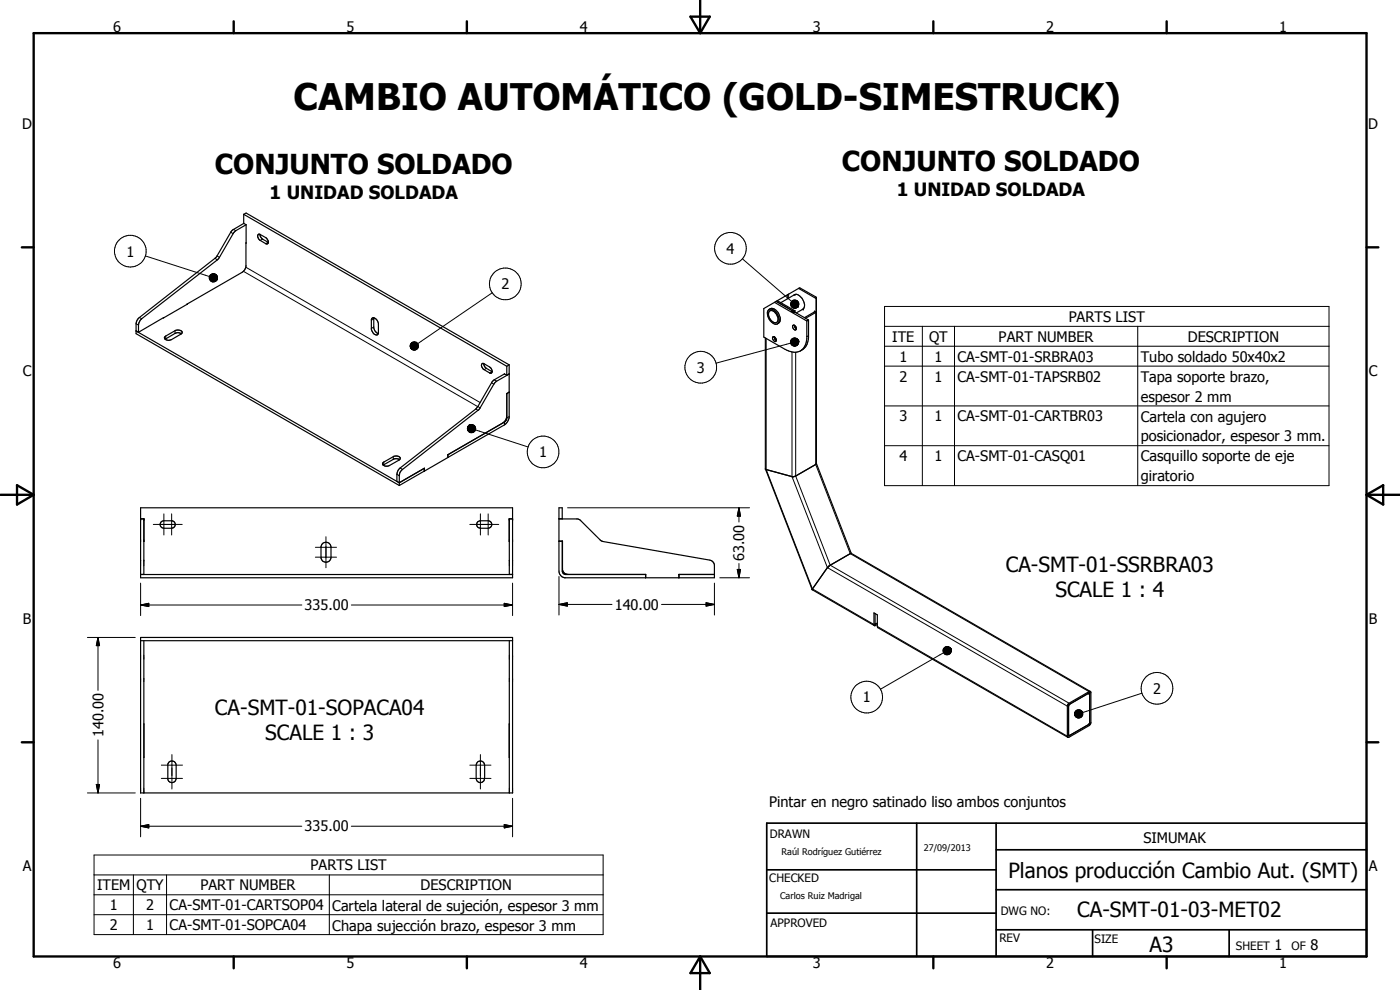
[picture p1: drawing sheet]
<svg xmlns="http://www.w3.org/2000/svg" width="420mm" height="297mm" viewBox="0 0 420 297" stroke-linecap="round" stroke-linejoin="round" font-family="sans-serif">
<g fill="none" stroke="#000" stroke-width=".35">
<path d="M73.1 67l.8 .4M73.1 64.3l79 45.6M73.1 64.3v2.7M73.1 64.3l.8-.4 78.9 45.6M73.2 67l-3.7 2.3-4.8 8.1-23.3 18.2-.6 1.6v2.9l79 45.6M73.8 72.9h.1M73.9 67.4l-.1 12.5-.4 1-.7 .8-16.5 9.5M73.9 67.4l-3.6 2.3-5.1 8.3-22.7 17.6-.5 .7a4.6 4.6 0 0 0-.4 3.4M77.5 70.4h.6a3.5 3.5 0 0 1 2.4 1.8v.8l-.6 .2-1.8-1.1a1.42 1.42 0 0 1-.6-1.7zM78.1 70.3v.4l.5 .9 1.9 1.1M40.8 99.3l.8 .4M40.9 99.3l78.9 45.6 7.5-4.4v.9"/>
<path d="M49.1 95.3v.1M49.1 95.4l-7.5 4.3M56.2 91.2v.1M56.2 91.3l-7.1 4.1M111.6 95.5a1.57 1.57 0 0 1 2 1.6v2.9a.87 .87 0 0 1-.9 .5 .87 .87 0 0 1-.8-.7l-.4-1zM112.2 95.4v3.2a2.19 2.19 0 0 0 1.3 1.5M230.7 93a1.91 1.91 0 0 1 2.6 1.2 2.17 2.17 0 0 1-.1 3 3 3 0 0 1-2.5-4.2zM230.8 92.8a2.08 2.08 0 0 1 3 1.4l.3 1a1.47 1.47 0 0 1-.8 2M230.9 93.3l.4-.1a2.62 2.62 0 0 1 2.1 3.2l-.1 .2a1.55 1.55 0 0 1-2.3-1.1l-.4-1.3zM232.4 90.7l-3.2 1.9v8.5l6.4 3.7a4.8 4.8 0 0 0 4.6 .5M232.4 90.7l9.7 5.6M232.9 90.4l9.7 5.6"/>
<path d="M232.9 90.4l-.5 .3M233.3 90.2l-.4 .2M233.3 90.2l5.3 3.1M237.7 93.2l.8 .1-.3 .2zM237.9 93.2l.2 .1M238 97.6a.8 .8 0 0 1 .9 .5 .8 .8 0 0 1-.3 .9 .99 .99 0 0 1-.6-1.4zM238.4 93.3h.2M238.4 97.6l.1 .4M238.4 97.9l.6 .8M238.5 93.3v.3M238.6 93.3v.3M238.6 88.3l-4.3 2.5"/>
<path d="M238.6 88.3l-.4 .3M238.6 88.3a3.1 3.1 0 0 1 2.5 4.4l-.4 .2M239.7 86.5l-6.4 3.7M239.7 86.5l.3-.1 5 3v49.7M239.7 86.5l5.2 3.1M241.1 92.7l-2.1 1.2M242.1 96.3v5.3a4.7 4.7 0 0 1-1.9 3.7M242.6 96v5.3a4.2 4.2 0 0 1-2.4 4M242.6 96l-.5 .3M244.4 93.4l.5 .2M244.5 93.4l-3 1.9M244.9 89.6v4"/>
<path d="M244.9 93.6l-3.1 1.9M245 89.5l-.1 .1M49.4 101.1l3.1-1.9a1.28 1.28 0 0 1 2.1 .7l-3.1 2a1.18 1.18 0 0 1-1.3 .3 1.18 1.18 0 0 1-.8-1.1zM54.4 100.1a1.9 1.9 0 0 0-1.9-.1l-2.9 1.8M144.6 109.3l.5-.2 1.8 1a1.16 1.16 0 0 1 .5 1.9h-.3a4.5 4.5 0 0 1-2.5-2zM145.2 109.1l.5 1.2 1.9 1.2M147.6 111.5h.1M151.4 112.2h.1M151.4 112.2l.7 .4M151.4 112.2l-3.6 2.2-4.4 7.6-.6 .7-23.3 18.3a4.8 4.8 0 0 0-.4 3.4l.7 .4 7.6-4.3v.9M152.1 109.9v2.7M152.8 117.6l-.7 .5v7.5l-.4 .8-17.3 10"/>
<path d="M152.8 109.5v15.8a3.6 3.6 0 0 1-1.4 2.2l-17 9.7M152.8 112.2l-4.3 2.7-4.8 8.1-23.1 18-.8 1.5v3.2M152.8 112.2l-.7 .4M152.8 109.5l-.7 .4M229.7 101.4v39.3l8.4 2.3 .7-.2 6.2-3.7M232 101a.82 .82 0 0 1 .9 .5 .82 .82 0 0 1-.3 1 1.05 1.05 0 0 1-.6-1.5zM232.4 101l.1 .6 .5 .5M114.9 138.9l3.1-1.9a1.34 1.34 0 0 1 2.1 .6l-.4 .4-2.8 1.7a1.29 1.29 0 0 1-2.1-.6zM119.9 137.9l-.9-.3-.8 .1-3.2 1.9M134.4 137.2h.1M134.4 136.4h.1M134.4 136.4v.9l-7 4.1"/>
<path d="M134.4 136.4v.8M152.1 124.8l-.4 1.4-.8 .7-16.5 9.5M245 139.1l10.5 26.9M42.2 152.4h111.6v21h-111.6zM42.2 155.7h1v6.7M43.2 155.7v16.7M48.3 156.7l.9-.4h2.3a1.12 1.12 0 0 1 1.1 1.1 1.12 1.12 0 0 1-1.1 1.1h-2.3a1.14 1.14 0 0 1-.9-1.8zM127.3 141.4l-7.5 4.3M127.3 141.4h.1M143.3 156.7l.9-.4h2.3a1.12 1.12 0 0 1 1.1 1.1 1.12 1.12 0 0 1-1.1 1.1h-2.3a1.14 1.14 0 0 1-.9-1.8zM153.8 155.7h-1l.1 16.7M167.8 155.7h5.6l.5 .2 6.4 6.3 .7 .3 32.3 5.6 .7 .6 .4 .8v3.9h-45l-.7-.3-.6-.7-.3-1v-19h.9v3.3"/>
<path d="M229.7 140.8l14 36.1M42.2 172.4h111.6M42.2 172.3h1M96.8 163.1a1.53 1.53 0 0 1 1.6-.3 1.53 1.53 0 0 1 .9 1.4v3a1.52 1.52 0 0 1-1.3 1.5 1.52 1.52 0 0 1-1.7-1.2v-3.6zM152.8 162.4h.1M152.9 172.3h.9M167.8 162.4l1-.1v8.6a1.6 1.6 0 0 0 1.7 1.4h23.3v1.1M168.7 162.3v9.1l.6 .9 24.5 .1M193.7 172.4v1M203.7 172.4h10.7M203.8 172.4v1M214.4 172.3h-10.7v1.1"/>
<path d="M243.7 176.9l.1 .1M243.8 177l18.6 10.7M255.5 166l-6.8 3.9-5 7M255.5 166l71.7 41.5M42.2 191.3h111.6v46.6h-111.6zM42.2 192.2h111.6M43.2 192.2v45.7M152.9 192.2v45.7M262.4 187.7l-.1-3.8 1 .6v3.5l.2 .3 57 32.9M262.6 184.1l.1 3.1M262.7 187.2v.1M263.3 186.9l-.6 .4"/>
<path d="M263.3 187.4l-.9 .3M43.2 217.2v10M152.8 217.2h.1M320.7 211.7l.1-.3 6.2-3.5 .1 9.1-.3 .3M320.7 211.7v9.1M321 211.3l-.3 .5M326.7 208l.3 .2M326.8 217.3l-6 3.4M326.8 207.9l.1 .1M326.8 217.3l-6.1 3.5M327 216.9l-.2 .4M327.2 207.5l.2 .3-.1 9.4-.5 .5-6.3 3.5"/>
<path d="M327.2 207.5l-.2-.1-6.2 3.6-.4 .5-.1 9.5 .2 .2M50.7 228.6a1.28 1.28 0 0 1 1.4-.2 1.28 1.28 0 0 1 .8 1.2v4a1.26 1.26 0 0 1-1.2 1.2 1.26 1.26 0 0 1-1.3-1v-4.5zM143.3 228.6a1.28 1.28 0 0 1 1.4-.2 1.28 1.28 0 0 1 .7 1.2v4a1.27 1.27 0 0 1-1.2 1.2 1.27 1.27 0 0 1-1.3-1.2v-4zM152.8 227.2h.1M320.7 220.7h.1M320.8 220.6h.1"/>
</g>
<g fill="none" stroke="#000" stroke-width=".3">
<path d="M43.6 76.8l19.3 6.2M64.5 77.5l.7 .5M65.1 76.8l.8 .4M69.2 69.7l.8 .4M70.1 68.8l.7 .4M78.8 71.8l-.7 .3M80.5 72.7l-.8 .4M222.8 77.6l14.8 12.8M40.8 97.2l.8 .3M41.9 95.2l.6 .4M52.5 99.2v.8M62.8 83.4l2.4 .3-2.4-.1z"/>
<path d="M62.8 83.1l2.4 .6-2.4-.3zM62.8 83.6l2.4 .1-2.3 .2zM62.8 83.7h2.4M62.9 82.8l2.3 .9-2.4-.6zM62.9 83.9l2.3-.2-2.1 .4zM63 82.6l.2-.2 2 1.3zM63 82.6l2.2 1.1-2.3-.9zM63.1 84.1l2.1-.4-2 .6zM63.2 82.4l.2-.1 1.8 1.4zM63.2 84.3l2-.6-1.8 .8zM63.4 82.3l.3-.1 1.5 1.5zM63.4 84.5l1.8-.8-1.5 .9z"/>
<path d="M63.7 82.2l.3-.1 1.2 1.6zM63.7 84.6l1.5-.9zM64 82.1h.2l1 1.6zM64 84.6l1.2-.9-.9 .9zM64.2 82.1l.3 .1 .7 1.5zM64.3 84.6l.9-.9zM64.5 82.2l.2 .1 .5 1.4zM64.7 82.3l.5 1.4zM64.9 82.5l.3 1.2zM65.1 82.7l.1 1zM65.2 82.9v.8zM65.2 83.7l-.7 .8z"/>
<path d="M65.2 83.7l-.5 .7zM65.2 83.7l-.3 .5zM65.2 83.7l-.1 .3zM65.3 83.2l-.1 .5zM73.1 81.4l71 41M73.8 80.2l70.3 40.6M112.2 95.7l-.7 .4M112.2 98.1l-.7 .5M147.7 87.8l-22.3 15.3M236.3 88.5v1.2M236.7 88.3v1.2M237.3 91.1l2.1 1-2.1-.8z"/>
<path d="M237.3 91.3l2.1 .8-2.1-.5zM237.3 91.6l2.1 .5-2-.3zM237.4 90.8l2 1.3-2.1-1zM237.4 91.8l2 .3-1.9-.1zM237.4 91.9h2M237.5 90.6l1.9 1.5-2-1.3zM237.5 92l1.9 .1-1.7 .1zM237.6 90.3l.3-.1 1.5 1.9zM237.6 90.3l1.8 1.8-1.9-1.5zM237.7 93.2l.5 .3zM237.7 92.2l1.7-.1zM237.8 93.2l.4 .3z"/>
<path d="M237.8 93.2h.1M237.9 90.2l.2-.2 1.3 2.1zM237.9 93.2h-.2l.5 .3 .3-.2M237.9 93.2v.1M237.9 93.3l.3 .2zM237.9 93.3h.3M237.9 92.4l1.5-.3zM237.9 93.3h.1M238 93.3l.2 .2zM238.1 93.3l.1 .2zM238.1 93.3h.1M238.1 90h.3l1 2.1z"/>
<path d="M238.2 93.3v.2zM238.2 93.3h.1M238.2 92.5l1.2-.4zM238.3 93.3l-.1 .2zM238.3 93.3h.1M238.4 90h.3l.7 2.1zM238.4 93.3l-.2 .2zM238.4 93.3h.1M238.4 93.3h-.2M238.5 92.5l.9-.4zM238.7 90l.2 .1 .5 2zM238.7 92.5l.7-.4z"/>
<path d="M238.8 98v.5M238.9 90.1l.3 .1 .2 1.9zM239 92.4l.4-.3zM239.2 90.2l.2 1.9zM239.2 92.2l.2-.1zM239.3 90.3l.3 .3-.2 1.5zM239.6 90.6l-.2 1.5zM239.7 91.6l-.3 .5zM239.7 90.8l-.3 1.3zM239.7 91.3l-.3 .8zM239.7 91.1l-.3 1zM244.4 93.4v.2"/>
<path d="M244.8 93.8v45.6l10.4 26.7 71.6 41.4M265.5 91.9h133.4v53.8h-133.4zM265.5 97.9h133.4M276.8 97.9v47.8M286.5 97.9v47.8M341.4 97.9v47.8M49.7 100.8v.9M123.1 103.8l.2 .7zM123.1 103.5l.2 1zM123.1 104l.2 .5zM123.2 104.3l.1 .2zM123.3 103.3v1.2z"/>
<path d="M123.3 104.5l.4 .4zM123.3 104.5l.6 .5zM123.3 104.5l.9 .5zM123.3 104.5l1.2 .5zM123.3 104.5l1.4 .5zM123.3 104.5l1.7 .4-.3 .1zM123.3 104.5l1.9 .2-.2 .2zM123.3 104.5h2.1l-.2 .2zM123.3 104.5l2.2-.2-.1 .2zM123.3 104.5l2.2-.5v.3zM123.3 104.5l2.3-.7-.1 .2zM123.3 104.5l2.2-1 .1 .3z"/>
<path d="M123.3 104.5l2.1-1.3 .1 .3zM123.3 104.5l2-1.5 .1 .2zM123.3 104.5l1.8-1.7 .2 .2zM123.3 104.6h2.1M123.3 104.4h2.2M123.4 103l.2-.2-.3 1.7zM123.4 103l-.1 1.5zM123.6 102.8l.2-.1-.5 1.8zM123.8 102.7l.3-.1-.8 1.9zM124.1 102.6l.3-.1-1.1 2zM124.4 102.5l.2 .1-1.3 1.9zM124.6 102.6l.3 .1-1.6 1.8z"/>
<path d="M124.9 102.7l.2 .1-1.8 1.7zM146 110.5l-.7 .4M147.5 114.9l.7 .4M147.6 111.5l-.7 .4M148.3 114l.7 .4M229.9 101.5v39.4l13.9 35.8 18.5 10.7M237.2 102.5l2.5-.2-2.5 .5zM237.2 102.8l2.5-.5-2.4 .8zM237.2 102.4h2.5M237.3 102.3h2.4l-2.5 .2zM237.3 103l-22.4 6M237.3 102.2h2.4"/>
<path d="M237.3 103.1l2.4-.8-2.3 1zM237.4 102l2.3 .3h-2.4zM237.4 103.3l2.3-1-2.1 1.2zM237.5 101.9l2.2 .4-2.3-.3zM237.6 103.5l2.1-1.2-1.9 1.4zM237.7 101.6l.2-.1 1.8 .8zM237.7 101.6l2 .7-2.2-.4zM237.7 105.6v37.4l10.6 27.3 72 41.6M237.8 103.7l1.9-1.4-1.6 1.5zM237.9 101.5l.3-.1 1.5 .9zM238.1 103.8l1.6-1.5-1.4 1.6zM238.2 101.4h.3l1.2 .9z"/>
<path d="M238.5 101.4l1.2 .9zM238.7 101.4l1 .9zM238.8 105.7v37.1l10.4 26.8 71.6 41.4M239 101.5l.7 .8zM239.2 101.6l.5 .7zM239.4 101.9l.3 .4zM239.7 102.3l-1.1 1.6h-.3zM239.7 102.3l-.9 1.5-.2 .1zM239.7 102.3l-.6 1.4-.3 .1zM239.7 102.3l-.6 1.4zM239.7 102.3l-.4 1.2zM239.7 102.3l-.2 1z"/>
<path d="M239.7 102.3l-.1 .8zM239.7 102.3v.6zM239.7 102.3v.3zM242.6 100.7l-.5 .3M265.5 103.9h133.4M265.5 109.9h133.4M115.2 138.6v.8M118 137v.8M140.3 128.2v.5zM140.3 128.2v.8zM140.3 128.2l.2 1zM140.3 128.2l.3 1.3z"/>
<path d="M140.3 128.2l.5 1.4zM140.3 128.2l.7 1.6zM140.3 128.2l1 1.6h-.3zM140.3 128.2l1.3 1.6h-.3zM140.3 128.2l1.5 1.6h-.2zM140.3 128.2l1.8 1.5-.3 .1zM140.3 128.2l2 1.3-.2 .2zM140.3 128.2l2.2 1.1-.2 .2zM140.3 128.2l2.4 .9-.2 .2zM140.3 128.2l2.4 .7v.2zM140.3 128.2l2.5 .4-.1 .3zM140.3 128.2l2.4 .1 .1 .3z"/>
<path d="M140.3 128.2l2.4-.1v.2zM140.3 128.2l2.2-.4 .2 .3zM140.3 128.2l2-.6 .2 .2zM140.3 128.2l1.8-.7 .2 .1zM140.3 128.2l1.5-.8 .3 .1zM140.3 128.2l1.5-.8zM140.3 128.2l1.3-.8zM140.3 128.2h2.4M140.5 128l-.2 .2zM140.6 127.8l-.3 .4zM140.8 127.6l.2-.2-.7 .8zM140.8 127.6l-.5 .6z"/>
<path d="M141 127.4h.3l-1 .8zM142.7 129l15.8 5.1M142.8 122.7l.7 .4M151.3 126.6l.1 .9M152.8 125l-.8 .3M265.5 121.8h133.4M265.5 133.7h133.4M46 157.4h8.7M49.2 154.2v6.3M51.5 154.2v6.3M119.1 142.3l.7 .4M120.1 140.4l.7 .4"/>
<path d="M141 157.4h8.7M144.2 154.2v6.3M146.5 154.2v6.3M170.3 152.4h54.6M221.8 152.4l.4 2.5h-.9zM221.8 152.4v4.2M42.2 175v9.7M94.6 164.2h6.4M94.6 167.2h6.4M97.8 161v9.3M153.8 175v9.7M167.8 173v11.5"/>
<path d="M214.4 175v9.5M216 173.4h8.9M221.3 170.9h.9l-.4 2.5zM221.8 169.1v4.3M26.2 191.3h14.4M29.4 191.3l.5 2.4h-1zM29.4 191.3v15.8M42.2 181.5l2.5-.5v1zM42.2 181.5h48.4M105.4 181.5h48.4M151.3 181l2.5 .5-2.5 .5zM167.8 181.4l2.5-.6v1.1z"/>
<path d="M167.8 181.4h15.9M198.5 181.4h15.9M211.9 180.8l2.5 .6-2.5 .5zM262.6 187.2h.2M263.3 188l57 32.9M283 195.2l2.3-.6-2.3 .9zM283 194.9l2.3-.3-2.3 .6zM283 195.5l2.3-.9-2.2 1.1zM283.1 194.7l2.2-.1-2.3 .3zM283.1 195.7l2.2-1.1-2.1 1.4zM283.1 194.6h2.2M283.2 195.9l-19 10.9"/>
<path d="M283.2 196l2.1-1.4-1.9 1.6zM283.3 194.5l2 .1-2.2 .1zM283.4 196.2l1.9-1.6-1.7 1.7zM283.5 194.3l.2-.2 1.6 .5zM283.5 194.3l1.8 .3-2-.1zM283.7 194.1h.2l1.4 .5zM283.9 194.1l.3-.1 1.1 .6zM284.2 194l1.1 .6zM284.5 194l.8 .6zM284.7 194.1l.6 .5zM284.9 194.2l.4 .4zM285.3 194.6l-1.4 1.8-.3-.1z"/>
<path d="M285.3 194.6l-1.2 1.9-.2-.1zM285.3 194.6l-.9 1.9h-.3zM285.3 194.6l-.6 1.8-.3 .1zM285.3 194.6l-.4 1.7-.2 .1zM285.3 194.6l-.2 1.5-.2 .2zM285.3 194.6l-.2 1.5zM285.3 194.6v1.3zM285.3 194.6l.1 1.1zM285.3 194.6l.2 .8zM285.3 194.6l.2 .5zM285.3 194.6l.1 .3zM320.7 211.9h.1"/>
<path d="M321 211.3h.1M322.5 214l.1 .6zM322.5 214.3l.1 .3zM322.6 214.6l.3 .5zM322.6 214.6l.4 .6zM322.6 214.6l.7 .7zM322.6 214.6l.9 .8zM322.6 214.6l1.2 .8zM322.6 214.6l1.5 .8h-.3zM322.6 214.6l1.7 .7-.2 .1zM322.6 214.6l2 .5-.3 .2zM322.6 214.6l2.1 .3-.1 .2z"/>
<path d="M322.6 214.6l2.3 .1-.2 .2zM322.6 214.6l2.3-.1v.2zM322.6 214.6l2.4-.4-.1 .3zM322.6 214.6l2.3-.7 .1 .3zM322.6 214.6l2.3-.9v.2zM322.6 214.6l2.2-1.2 .1 .3zM322.6 214.6l2-1.4 .2 .2zM322.6 214.6l1.7-1.5 .3 .1zM322.6 213.8v.8zM322.6 214.6h2.3M322.7 213.5l-.1 1.1zM322.9 213.3l.1-.2-.4 1.5z"/>
<path d="M322.9 213.3l-.3 1.3zM323 213.1l.3-.1-.7 1.6zM323.3 213h.2l-.9 1.6zM323.5 213h.3l-1.2 1.6zM323.8 213h.3l-1.5 1.6zM324.1 213l.2 .1-1.7 1.5zM326.7 208h.1M326.8 217.3h.1M326.8 207.9l.3 .1M327 217h.1M342.7 208l-17.8 5.8M26.2 237.9h14.4"/>
<path d="M28.9 235.4h1l-.5 2.5zM29.4 222v15.9M42.2 239.5v11.6M48.4 229.6h6.4M48.4 233.6h6.4M51.6 226.4v10.3M141 229.6h6.4M141 233.6h6.4M144.2 226.4v10.3M153.8 239.5v11.6M320.7 220.7l.1 .1M320.7 220.4h.1"/>
<path d="M28.2 256.5h152.8v23.9h-152.8zM42.2 247.9l2.5-.5v1zM42.2 247.9h48.4M105.4 247.9h48.4M151.3 247.4l2.5 .5-2.5 .5zM28.2 262.5h152.8M28.2 268.5h152.8M28.2 274.4h152.8M40 262.5v17.9M50 262.5v17.9M98.8 262.5v17.9"/>
<circle cx="39.1" cy="75.4" r="4.8"/>
<circle cx="219.2" cy="74.5" r="4.8"/>
<circle cx="151.7" cy="85.2" r="4.7"/>
<circle cx="210.3" cy="110.2" r="4.8"/>
<circle cx="163" cy="135.6" r="4.8"/>
<circle cx="260.1" cy="209.2" r="4.7"/>
<circle cx="347.2" cy="206.5" r="4.8"/>
</g>
<g fill="#000">
<circle cx="238.6" cy="88.3" r=".18"/>
<circle cx="241.1" cy="92.7" r=".18"/>
<circle cx="42.2" cy="155.7" r=".18"/>
<circle cx="43.2" cy="155.7" r=".18"/>
<circle cx="127.3" cy="140.5" r=".18"/>
<circle cx="152.9" cy="155.7" r=".18"/>
<circle cx="153.8" cy="155.7" r=".18"/>
</g>
<g fill="#000">
<path d="M65.3 83.2l-.1 .5zM65.2 82.9v.8zM65.1 82.7l.1 1zM64.9 82.5l.3 1.2zM64.7 82.3l.5 1.4zM64.5 82.2l.2 .1 .5 1.4zM64.2 82.1l.3 .1 .7 1.5zM64 82.1h.2l1 1.6zM63.7 82.2l.3-.1 1.2 1.6zM63.4 82.3l.3-.1 1.5 1.5zM63.2 82.4l.2-.1 1.8 1.4zM63 82.6l.2-.2 2 1.3z"/>
<path d="M63 82.6l2.2 1.1-2.3-.9zM62.9 82.8l2.3 .9-2.4-.6zM62.8 83.1l2.4 .6-2.4-.3zM63.1 84.1l2.1-.4-2 .6zM63.2 84.3l2-.6-1.8 .8zM63.4 84.5l1.8-.8-1.5 .9zM63.7 84.6l1.5-.9zM64 84.6l1.2-.9-.9 .9zM64.3 84.6l.9-.9zM65.2 83.7l-.7 .8zM65.2 83.7l-.5 .7zM65.2 83.7l-.3 .5z"/>
<path d="M65.2 83.7l-.1 .3zM237.7 93.2l.5 .3zM237.8 93.2l.4 .3zM237.9 93.3l.3 .2zM238.4 93.3l-.2 .2zM238.3 93.3l-.1 .2zM238.2 93.3v.2zM238.1 93.3l.1 .2zM238 93.3l.2 .2zM239.7 91.6l-.3 .5zM239.7 91.3l-.3 .8zM239.7 91.1l-.3 1z"/>
<path d="M239.7 90.8l-.3 1.3zM239.6 90.6l-.2 1.5zM239.3 90.3l.3 .3-.2 1.5zM239.2 90.2l.2 1.9zM238.9 90.1l.3 .1 .2 1.9zM238.7 90l.2 .1 .5 2zM238.4 90h.3l.7 2.1zM238.1 90h.3l1 2.1zM237.9 90.2l.2-.2 1.3 2.1zM237.6 90.3l.3-.1 1.5 1.9zM237.6 90.3l1.8 1.8-1.9-1.5zM237.5 90.6l1.9 1.5-2-1.3z"/>
<path d="M237.4 90.8l2 1.3-2.1-1zM237.3 91.1l2.1 1-2.1-.8zM237.3 91.3l2.1 .8-2.1-.5zM237.3 91.6l2.1 .5-2-.3zM237.5 92l1.9 .1-1.7 .1zM237.7 92.2l1.7-.1zM237.9 92.4l1.5-.3zM238.2 92.5l1.2-.4zM238.5 92.5l.9-.4zM238.7 92.5l.7-.4zM239 92.4l.4-.3zM239.2 92.2l.2-.1z"/>
<path d="M123.3 104.5l.4 .4zM123.3 104.5l.6 .5zM123.3 104.5l.9 .5zM123.3 104.5l1.2 .5zM123.3 104.5l1.4 .5zM123.3 104.5l1.7 .4-.3 .1zM123.3 104.5l1.9 .2-.2 .2zM123.3 104.5l2.2-.5v.3zM123.3 104.5l2.3-.7-.1 .2zM123.3 104.5l2.2-1 .1 .3zM123.3 104.5l2.1-1.3 .1 .3zM123.3 104.5l2-1.5 .1 .2z"/>
<path d="M123.3 104.5l1.8-1.7 .2 .2zM124.9 102.7l.2 .1-1.8 1.7zM124.6 102.6l.3 .1-1.6 1.8zM124.4 102.5l.2 .1-1.3 1.9zM124.1 102.6l.3-.1-1.1 2zM123.8 102.7l.3-.1-.8 1.9zM123.6 102.8l.2-.1-.5 1.8zM123.4 103l.2-.2-.3 1.7zM123.4 103l-.1 1.5zM123.3 103.3v1.2zM123.1 103.5l.2 1zM123.1 103.8l.2 .7z"/>
<path d="M123.1 104l.2 .5zM123.2 104.3l.1 .2zM239.4 101.9l.3 .4zM239.2 101.6l.5 .7zM239 101.5l.7 .8zM238.7 101.4l1 .9zM238.5 101.4l1.2 .9zM238.2 101.4h.3l1.2 .9zM237.9 101.5l.3-.1 1.5 .9zM237.7 101.6l.2-.1 1.8 .8zM237.7 101.6l2 .7-2.2-.4zM237.5 101.9l2.2 .4-2.3-.3z"/>
<path d="M237.2 102.5l2.5-.2-2.5 .5zM237.2 102.8l2.5-.5-2.4 .8zM237.3 103.1l2.4-.8-2.3 1zM237.4 103.3l2.3-1-2.1 1.2zM237.6 103.5l2.1-1.2-1.9 1.4zM237.8 103.7l1.9-1.4-1.6 1.5zM238.1 103.8l1.6-1.5-1.4 1.6zM239.7 102.3l-1.1 1.6h-.3zM239.7 102.3l-.9 1.5-.2 .1zM239.7 102.3l-.6 1.4-.3 .1zM239.7 102.3l-.6 1.4zM239.7 102.3l-.4 1.2z"/>
<path d="M239.7 102.3l-.2 1zM239.7 102.3l-.1 .8zM239.7 102.3v.6zM239.7 102.3v.3zM140.3 128.2v.5zM140.3 128.2v.8zM140.3 128.2l.2 1zM140.3 128.2l.3 1.3zM140.3 128.2l.5 1.4zM140.3 128.2l.7 1.6zM140.3 128.2l1 1.6h-.3zM140.3 128.2l1.3 1.6h-.3z"/>
<path d="M140.3 128.2l1.5 1.6h-.2zM140.3 128.2l1.8 1.5-.3 .1zM140.3 128.2l2 1.3-.2 .2zM140.3 128.2l2.2 1.1-.2 .2zM140.3 128.2l2.4 .9-.2 .2zM140.3 128.2l2.4 .7v.2zM140.3 128.2l2.5 .4-.1 .3zM140.3 128.2l2-.6 .2 .2zM140.3 128.2l1.8-.7 .2 .1zM140.3 128.2l1.5-.8 .3 .1zM140.3 128.2l1.5-.8zM140.3 128.2l1.3-.8z"/>
<path d="M141 127.4h.3l-1 .8zM140.8 127.6l.2-.2-.7 .8zM140.8 127.6l-.5 .6zM140.6 127.8l-.3 .4zM140.5 128l-.2 .2zM221.8 152.4l.4 2.5h-.9zM221.3 170.9h.9l-.4 2.5zM29.4 191.3l.5 2.4h-1zM42.2 181.5l2.5-.5v1zM151.3 181l2.5 .5-2.5 .5zM167.8 181.4l2.5-.6v1.1zM211.9 180.8l2.5 .6-2.5 .5z"/>
<path d="M284.9 194.2l.4 .4zM284.7 194.1l.6 .5zM284.5 194l.8 .6zM284.2 194l1.1 .6zM283.9 194.1l.3-.1 1.1 .6zM283.7 194.1h.2l1.4 .5zM283.5 194.3l.2-.2 1.6 .5zM283 194.9l2.3-.3-2.3 .6zM283 195.2l2.3-.6-2.3 .9zM283 195.5l2.3-.9-2.2 1.1zM283.1 195.7l2.2-1.1-2.1 1.4zM283.2 196l2.1-1.4-1.9 1.6z"/>
<path d="M283.4 196.2l1.9-1.6-1.7 1.7zM285.3 194.6l-1.4 1.8-.3-.1zM285.3 194.6l-1.2 1.9-.2-.1zM285.3 194.6l-.9 1.9h-.3zM285.3 194.6l-.6 1.8-.3 .1zM285.3 194.6l-.4 1.7-.2 .1zM285.3 194.6l-.2 1.5-.2 .2zM285.3 194.6l-.2 1.5zM285.3 194.6v1.3zM285.3 194.6l.1 1.1zM285.3 194.6l.2 .8zM285.3 194.6l.2 .5z"/>
<path d="M285.3 194.6l.1 .3zM322.6 214.6l.3 .5zM322.6 214.6l.4 .6zM322.6 214.6l.7 .7zM322.6 214.6l.9 .8zM322.6 214.6l1.2 .8zM322.6 214.6l1.5 .8h-.3zM322.6 214.6l1.7 .7-.2 .1zM322.6 214.6l2 .5-.3 .2zM322.6 214.6l2.1 .3-.1 .2zM322.6 214.6l2.3-.7 .1 .3zM322.6 214.6l2.3-.9v.2z"/>
<path d="M322.6 214.6l2.2-1.2 .1 .3zM322.6 214.6l2-1.4 .2 .2zM322.6 214.6l1.7-1.5 .3 .1zM324.1 213l.2 .1-1.7 1.5zM323.8 213h.3l-1.5 1.6zM323.5 213h.3l-1.2 1.6zM323.3 213h.2l-.9 1.6zM323 213.1l.3-.1-.7 1.6zM322.9 213.3l.1-.2-.4 1.5zM322.9 213.3l-.3 1.3zM322.7 213.5l-.1 1.1zM322.6 213.8v.8z"/>
<path d="M322.5 214l.1 .6zM322.5 214.3l.1 .3zM28.9 235.4h1l-.5 2.5zM42.2 247.9l2.5-.5v1zM151.3 247.4l2.5 .5-2.5 .5z"/>
</g>
<g fill="none" stroke="#000" stroke-width=".71">
<path d="M10.1 9.9h400v277.1h-400zM70.1 6.4v3.5M140.1 6.4v3.5M207.2 5h5.8l-2.9 4.9zM210.1 0v9.9M280.1 6.4v3.5M350.1 6.4v3.5M6.6 74.2h3.5M410.1 74.2h3.6M.1 148.5h10M5.1 145.6l5 2.9-5 2.9zM410.1 148.5h10"/>
<path d="M410.1 148.5l5-2.9v5.8zM6.6 222.7h3.5M410.1 222.7h3.6M70.1 287v3.5M140.1 287v3.5M210.1 287v10M210.1 287l2.9 5h-5.8zM280.1 287v3.5M350.1 287v3.5"/>
</g>
<path d="M230.1 247h180v40h-180zM275.1 247v40M298.9 255h111.2M298.9 247v40M230.1 274h68.8M230.1 261h68.8M298.9 279h111.2M298.9 267h111.2M327.9 279v8M368.9 279v8" fill="none" stroke="#000" stroke-width=".51"/>
<path d="M140.3 128h2.4M283 194.8h2.3M283.3 194.4h2M322.6 214.8h2.3" fill="none" stroke="#000" stroke-width=".34"/>
<path d="M62.8 83.5h2.4M62.9 83.9h2.3M140.3 128.4h2.5M322.6 214.4h2.4" fill="none" stroke="#000" stroke-width=".38"/>
<text font-size="11" x="88.1" y="33">CAMBIO AUTOMÁTICO (GOLD-SIMESTRUCK)</text>
<g font-size="8.2">
<text x="64.5" y="52.2">CONJUNTO SOLDADO</text>
<text x="252.7" y="51.4">CONJUNTO SOLDADO</text>
</g>
<g font-size="6.3">
<text x="301.9" y="171.5">CA-SMT-01-SSRBRA03</text>
<text x="316.7" y="179">SCALE 1 : 4</text>
<text x="64.5" y="214.5">CA-SMT-01-SOPACA04</text>
<text x="79.6" y="222.1">SCALE 1 : 3</text>
<text x="302.6" y="263.3">Planos producción Cambio Aut. (SMT)</text>
<text x="323.3" y="275.1">CA-SMT-01-03-MET02</text>
<text x="345" y="285.6">A3</text>
</g>
<g font-size="5.5">
<text x="80.9" y="59.6">1 UNIDAD SOLDADA</text>
<text x="269.1" y="58.7">1 UNIDAD SOLDADA</text>
</g>
<g font-size="4.4">
<text x="34" y="9.6">6</text>
<text x="104" y="9.6">5</text>
<text x="174" y="9.6">4</text>
<text x="244" y="9.6">3</text>
<text x="313.9" y="9.6">2</text>
<text x="383.9" y="9.6">1</text>
<text x="6.7" y="38.7">D</text>
<text x="410.6" y="38.7">D</text>
<text x="38" y="77">1</text>
<text x="218" y="76.1">4</text>
<text x="150.5" y="86.8">2</text>
<text x="320.7" y="96.6">PARTS LIST</text>
<text x="267.8" y="102.5">ITE</text>
<text x="278.8" y="102.6">QT</text>
<text x="299.7" y="102.5">PART NUMBER</text>
<text x="356.5" y="102.6">DESCRIPTION</text>
<text x="6.8" y="112.9">C</text>
<text x="209.2" y="111.8">3</text>
<text x="269.9" y="108.5">1</text>
<text x="280.4" y="108.5">1</text>
<text x="287.3" y="108.5">CA-SMT-01-SRBRA03</text>
<text x="342.3" y="108.5">Tubo soldado 50x40x2</text>
<text x="410.8" y="112.9">C</text>
<text x="269.9" y="114.5">2</text>
<text x="280.4" y="114.5">1</text>
<text x="287.3" y="114.5">CA-SMT-01-TAPSRB02</text>
<text x="342.3" y="114.5">Tapa soporte brazo,</text>
<text x="342.3" y="120.5">espesor 2 mm</text>
<text x="269.9" y="126.4">3</text>
<text x="280.4" y="126.4">1</text>
<text x="287.3" y="126.4">CA-SMT-01-CARTBR03</text>
<text x="342.3" y="126.5">Cartela con agujero</text>
<text x="161.8" y="137.2">1</text>
<text x="342.3" y="132.5">posicionador, espesor 3 mm.</text>
<text x="269.9" y="138.3">4</text>
<text x="280.4" y="138.3">1</text>
<text x="287.3" y="138.4">CA-SMT-01-CASQ01</text>
<text x="342.3" y="138.4">Casquillo soporte de eje</text>
<text x="342.3" y="144.4">giratorio</text>
<text x="223.3" y="168.3" transform="rotate(-90 223.3 168.3)">63.00</text>
<text x="91.4" y="183.1">335.00</text>
<text x="184.5" y="183">140.00</text>
<text x="6.9" y="187.2">B</text>
<text x="410.8" y="187.2">B</text>
<text x="346.1" y="208.2">2</text>
<text x="258.9" y="210.8">1</text>
<text x="31" y="221.2" transform="rotate(-90 31 221.2)">140.00</text>
<text x="230.8" y="242">Pintar en negro satinado liso ambos conjuntos</text>
<text x="91.4" y="249.5">335.00</text>
<text x="343.1" y="252.9">SIMUMAK</text>
<text x="6.8" y="261.5">A</text>
<text x="93.2" y="261.1">PARTS LIST</text>
<text x="410.8" y="261.5">A</text>
<text x="29.2" y="267.1">ITEM</text>
<text x="40.9" y="267.1">QTY</text>
<text x="60.2" y="267.1">PART NUMBER</text>
<text x="126.2" y="267.1">DESCRIPTION</text>
<text x="33" y="273">1</text>
<text x="43.8" y="273.1">2</text>
<text x="50.9" y="273.1">CA-SMT-01-CARTSOP04</text>
<text x="99.7" y="273.2">Cartela lateral de sujeción, espesor 3 mm</text>
<text x="33" y="279.1">2</text>
<text x="43.8" y="279">1</text>
<text x="50.9" y="279.1">CA-SMT-01-SOPCA04</text>
<text x="99.7" y="279.2">Chapa sujección brazo, espesor 3 mm</text>
<text x="382.5" y="285">1</text>
<text x="393.3" y="285">8</text>
<text x="34" y="290.6">6</text>
<text x="104" y="290.6">5</text>
<text x="174" y="290.6">4</text>
<text x="244" y="290.6">3</text>
<text x="313.9" y="290.6">2</text>
<text x="383.9" y="290.6">1</text>
</g>
<g font-size="3.5">
<text x="231" y="251.5">DRAWN</text>
<text x="230.9" y="264.6">CHECKED</text>
<text x="300.3" y="274.5">DWG NO:</text>
<text x="231.3" y="278.3">APPROVED</text>
<text x="299.9" y="282.6">REV</text>
<text x="328.5" y="283.1">SIZE</text>
<text x="370.9" y="285">SHEET</text>
<text x="387.6" y="285">OF</text>
</g>
<g font-size="2.7">
<text x="234.5" y="256.6">Raúl Rodríguez Gutiérrez</text>
<text x="277.2" y="255.3">27/09/2013</text>
<text x="234.1" y="269.7">Carlos Ruiz Madrigal</text>
</g>
</svg>
